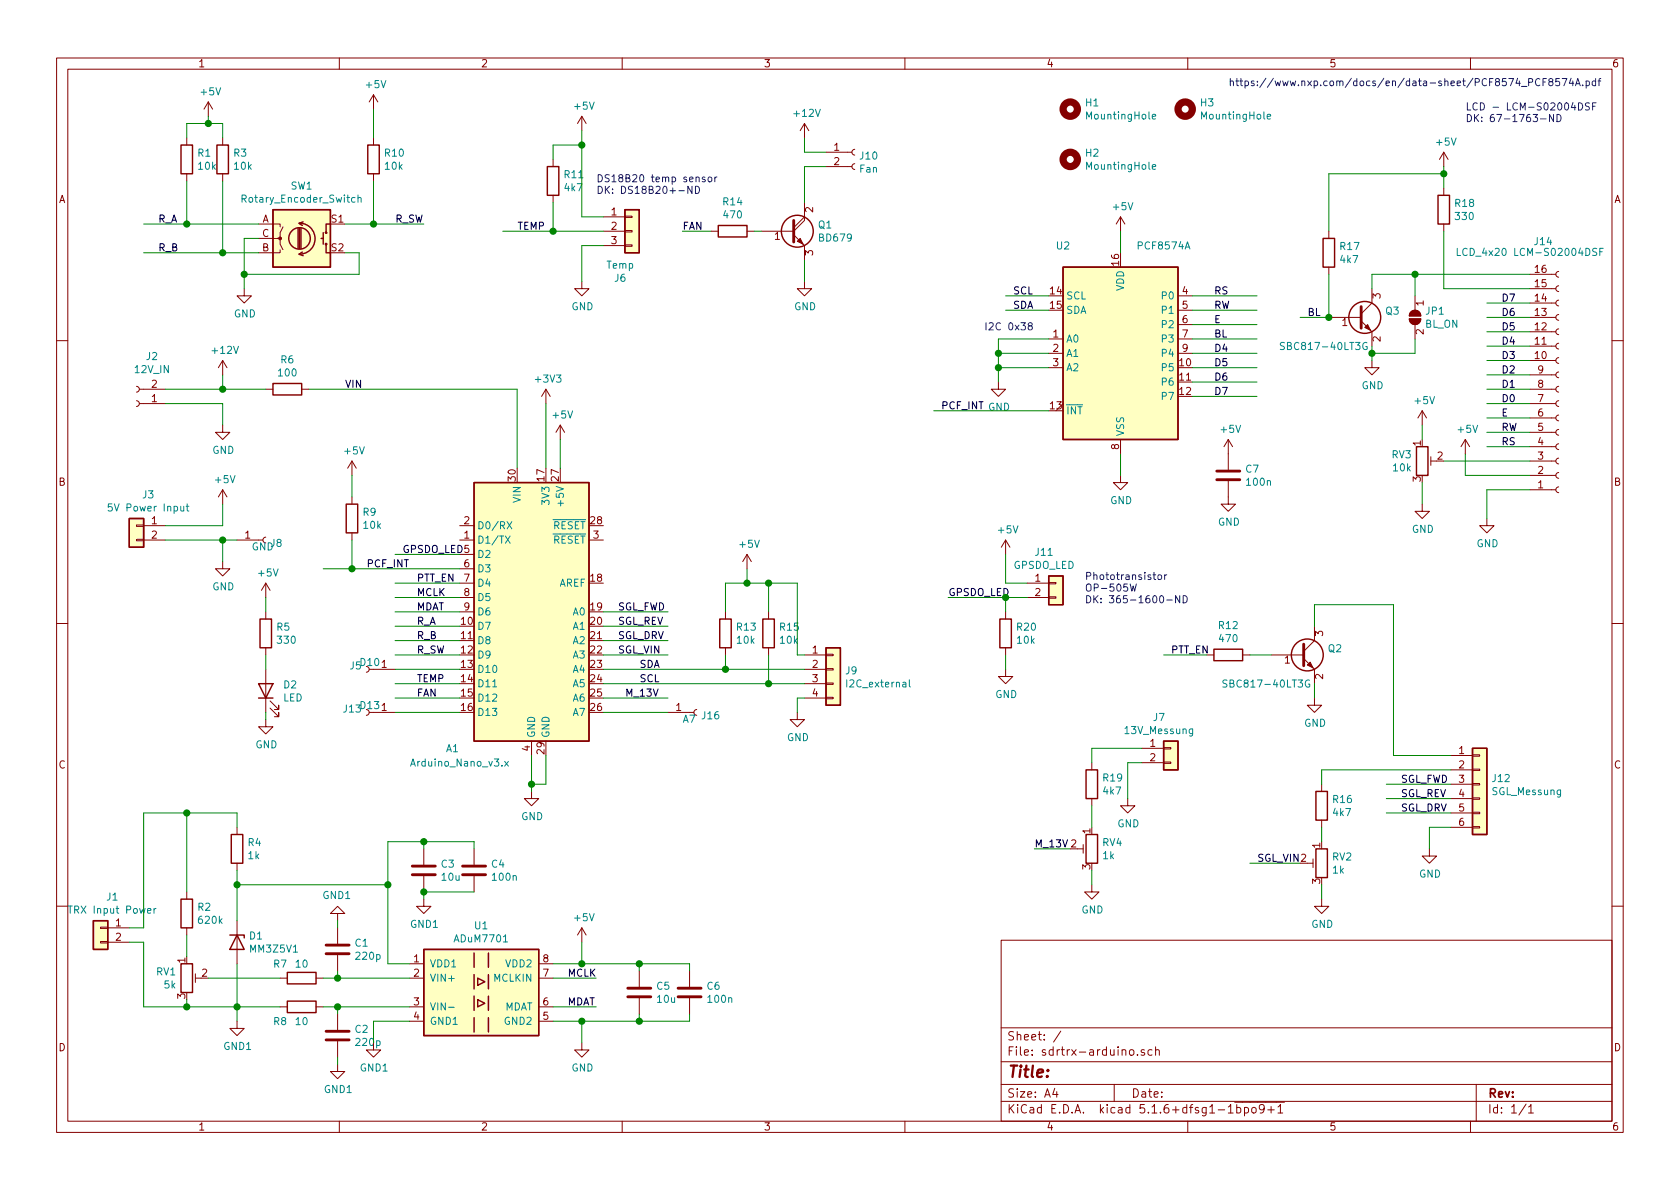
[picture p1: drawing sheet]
<svg xmlns="http://www.w3.org/2000/svg" width="297mm" height="210mm" viewBox="0 0 297 210" stroke-linecap="round" stroke-linejoin="round" font-family="sans-serif">
<g fill="none" stroke="#840000" stroke-width=".18">
<path d="M10 10.3h277v189.9h-277zM12 12.2h273v186.1h-273zM36.8 18l-.7 1.3M36.8 18v2.6M36.8 18l.8 1.3M60 10.3v1.9M66 16.8l-.7 1.2M66 16.8v2.5M66 16.8l.8 1.2M110 10.3v1.9M160 10.3v1.9M210 10.3v1.9"/>
<path d="M260 10.3v1.9M33 24.4v1.2M33 30.7v1.3M39.4 24.4v1.2M39.4 30.7v1.3M45.7 39.6h3.8v.5M66 24.4v1.2M66 30.7v1.3M97.8 28.2v1.3M97.8 34.5v1.3M102.9 20.6l-.8 1.2M102.9 20.6v2.5"/>
<path d="M102.9 20.6l.7 1.2M106.7 38.3h3.8M110.5 38.2h1.3v.3h-1.3zM142.2 38.3v.7l-1.9 1.9h-5.7M142.2 21.8l-.7 1.3M142.2 21.8v2.6M142.2 35.8v2.5M142.2 21.8l.8 1.3M142.2 38.3l-1.9 2M146 29.5h4.6M146 26.9h4.6M151.1 29l-.3 .1-.2 .3 .1 .4 .4 .2"/>
<path d="M151.1 26.4l-.3 .1-.2 .3 .1 .4 .4 .2M198.1 38.3l-.7 1.3M198.1 38.3v2.6M198.1 38.3l.8 1.3M255.3 26.9v2.6M255.3 33.3v1.2M255.3 39.6v1.3M255.3 26.9l-.8 1.3M255.3 26.9l.7 1.3M43.2 51v1.3h1.2l-1.2 1.3-1.3-1.3h1.3M45.7 42.2h3.8v1l.5 1M49.5 44.2v.5h-3.8"/>
<path d="M50 40.1l-.5 1v1.1h-.5M102.9 49.8v1.2h1.2l-1.2 1.3-1.3-1.3h1.3M106.7 40.9h3.8M106.7 43.4h3.8M110.5 43.3h1.3v.3h-1.3zM110.5 40.8h1.3v.2h-1.3zM125.7 40.9h1.3M132.1 40.9h1.2M140.3 41.5l1.9 1.9v2.6M142.2 49.8v1.2h1.3l-1.3 1.3-1.2-1.3h1.2M185.4 59.9h2.6M208.3 59.9h2.5"/>
<path d="M208.3 52.3h2.5M208.3 54.9h2.5M208.3 57.4h2.5M234.9 56.1h5.8M234.9 40.9v1.3M234.9 47.2v1.3M240.7 56.8l1.9 1.9v2.5M242.6 51v2.6l-1.9 1.9M249.2 56.4h2a1.02 1.02 0 0 1-1 1 1.02 1.02 0 0 1-1-1zM249.4 55.2a1.02 1.02 0 0 1 1.1-.3 1.02 1.02 0 0 1 .7 1h-2zM250.2 52.3v2.6M250.2 57.4v2.5"/>
<path d="M270.5 56.1h4.6M270.5 48.5h4.6M270.5 51h4.6M270.5 53.6h4.6M270.5 58.7h4.6M275.6 48l-.3 .1-.2 .3 .1 .4 .4 .2M275.6 50.5l-.3 .1-.2 .4 .1 .4 .4 .2M275.6 53.1l-.3 .1-.2 .3 .1 .4 .4 .2M275.6 55.6l-.3 .1-.2 .4 .1 .3 .4 .2M275.6 58.2l-.3 .1-.2 .3 .1 .4 .4 .2M10 60.2h2M24.1 68.3l.4 .1 .1 .3-.1 .5-.4 .1"/>
<path d="M24.1 70.9l.4 .1 .1 .3-.1 .4-.4 .2M24.6 68.8h4.6M24.6 71.4h4.6M39.4 75.2v1.2h1.2l-1.2 1.3-1.3-1.3h1.3M39.4 63.7l-.8 1.3M39.4 63.7v2.6M39.4 63.7l.7 1.3M47 68.8h1.3M53.3 68.8h1.3M96.5 68.8l-.7 1.3M96.5 68.8v2.6M96.5 68.8l.8 1.3"/>
<path d="M99.1 75.2l-.8 1.2M99.1 75.2v2.5M99.1 75.2l.7 1.2M176.5 67.6v1.2h1.3l-1.3 1.3-1.2-1.3h1.2M185.4 62.5h2.6M185.4 65h2.6M198.1 77.7v2.6M208.3 62.5h2.5M217.2 77.7v5.4M217.2 77.7l-.8 1.3M217.2 77.7l.7 1.3M242.6 63.7v1.3h1.2l-1.2 1.3-1.3-1.3h1.3"/>
<path d="M251.5 72.6l-.8 1.3M251.5 72.6v2.6M251.5 72.6l.7 1.3M259.1 77.7l-.8 1.3M259.1 77.7v2.6M259.1 77.7l.7 1.3M270.5 68.8h4.6M270.5 71.4h4.6M270.5 61.2h4.6M270.5 63.7h4.6M270.5 66.3h4.6M270.5 73.9h4.6"/>
<path d="M270.5 76.4h4.6M270.5 79h4.6M275.6 60.7l-.3 .1-.2 .3 .1 .4 .4 .2M275.6 63.2l-.3 .1-.2 .4 .1 .4 .4 .2M275.6 65.8l-.3 .1-.2 .3 .1 .4 .4 .2M275.6 68.3l-.3 .1-.2 .4 .1 .3 .4 .2M275.6 70.9l-.3 .1-.2 .3 .1 .4 .4 .2M275.6 73.4l-.3 .1-.2 .3 .1 .4 .4 .2M275.6 75.9l-.3 .1-.2 .4 .1 .4 .4 .2M275.6 78.5l-.3 .1-.2 .3 .1 .4 .4 .2M285 60.2h2M24.1 95.4h1.3v.2h-1.3z"/>
<path d="M24.1 92.8h1.3v.3h-1.3zM25.4 95.5h3.8M25.4 93h3.8M39.4 99.3v1.3h1.2l-1.2 1.2-1.3-1.2h1.3M39.4 86.6v2.5M39.4 86.6l-.8 1.3M39.4 86.6l.7 1.3M41.9 95.5h3.8M47 95l-.3 .1-.2 .3 .1 .4 .4 .2M62.2 81.5l-.7 1.3M62.2 81.5v2.6M62.2 87.9v1.2"/>
<path d="M62.2 94.2v1.3M62.2 81.5l.8 1.3M81.3 95.5h2.5M81.3 93h2.5M81.3 98h2.5M104.1 95.5h2.6M132.1 98l-.8 1.3M132.1 98v2.6M132.1 98l.7 1.3M177.8 95.5v2.5M177.8 95.5l-.8 1.3M177.8 95.5l.8 1.3"/>
<path d="M198.1 84.1v1.2h1.3l-1.3 1.3-1.3-1.3h1.3M217.2 85.1v4h1.2l-1.2 1.3-1.3-1.3h1.3M251.5 89.1v1.3h1.2l-1.2 1.3-1.3-1.3h1.3M253 80.8v1.5M253 81.5h1M262.9 91.7v1.3h1.3l-1.3 1.2-1.3-1.2h1.3M270.5 81.5h4.6M270.5 84.1h4.6M270.5 86.6h4.6M275.6 81l-.3 .1-.2 .4 .1 .3 .4 .2M275.6 83.6l-.3 .1-.2 .3 .1 .4 .4 .2M275.6 86.1l-.3 .1-.2 .3 .1 .4 .4 .2"/>
<path d="M10 110.3h2M47 103.1v2.6M47 108.2v1.3M47 114.5v1.3M47 118.4v7.6M47 103.1l-.8 1.3M47 103.1l.8 1.3M64.8 117.9l.3 .1 .2 .3-.1 .4-.4 .2M66 118.4h3.8M81.3 100.6h2.5M81.3 103.1h2.5M81.3 105.7h2.5"/>
<path d="M81.3 108.2h2.5M128.3 108.2v1.3M128.3 114.5v1.3M135.9 108.2v1.3M135.9 114.5v1.3M142.2 115.8h3.8M142.2 118.4h3.8M146 115.7h1.3v.2h-1.3zM146 118.2h1.3v.3h-1.3zM177.8 118.4v1.2h1.3l-1.3 1.3-1.3-1.3h1.3M177.8 108.2v1.3M177.8 114.5v1.3"/>
<path d="M181.6 103.1h3.8M181.6 105.7h3.8M185.4 105.5h1.3v.3h-1.3zM185.4 103h1.3v.2h-1.3zM213.4 115.8h1.2M219.7 115.8h1.3M224.8 115.8h5.7M230.5 116.5l1.9 1.9v2.5M232.4 110.7v2.6l-1.9 1.9M285 110.3h2M47 127.2v1.3h1.3l-1.3 1.3-1.3-1.3h1.3M47.8 125.2l1.5 1.5v-.7v.7h-.8"/>
<path d="M47.8 123.9l1.5 1.6v-.8v.8h-.8M64.8 125.5l.3 .1 .2 .3-.1 .4-.4 .2M66 126h3.8M94 139.9v1.3h1.2l-1.2 1.3-1.3-1.3h1.3M94 131.1v2.5M118.1 126h3.8M123.2 125.5l-.3 .1-.2 .3 .1 .4 .4 .2M141 126v1.2h1.2l-1.2 1.3-1.3-1.3h1.3M142.2 120.9h3.8M142.2 123.4h3.8M146 123.3h1.3v.3h-1.3zM146 120.8h1.3v.2h-1.3z"/>
<path d="M193 134.9v1.2M201.9 132.3h3.8M201.9 134.9h3.8M205.7 134.7h1.3v.3h-1.3zM205.7 132.2h1.3v.3h-1.3zM232.4 123.4v1.3h1.3l-1.3 1.3-1.3-1.3h1.3M233.7 138.7v1.2M256.5 133.6h3.8M256.5 136.1h3.8M256.5 138.7h3.8M260.3 136h1.3v.3h-1.3zM260.3 133.5h1.3v.2h-1.3z"/>
<path d="M260.3 138.6h1.3v.2h-1.3zM33 157.7v1.3M41.9 146.3v1.3M41.9 152.6v1.3M74.9 159v1.3h1.3l-1.3 1.2-1.2-1.2h1.2M74.9 150.1v2.8M74.9 154.9v2.8M83.8 150.1v2.8M83.8 154.9v2.8M190.5 150.1h1M191.5 149.3v1.6M193 156.5v1.2h1.3l-1.3 1.3-1.2-1.3h1.2"/>
<path d="M193 141.2v1.3M199.4 141.2v1.3h1.3l-1.3 1.3-1.3-1.3h1.3M231.1 152.6h1.1M232.2 151.9v1.5M233.7 159v1.3h1.2l-1.2 1.2-1.3-1.2h1.3M233.7 145v1.3M252.7 150.1v1.3h1.3l-1.3 1.2-1.2-1.2h1.2M256.5 141.2h3.8M256.5 143.8h3.8M256.5 146.3h3.8M260.3 143.6h1.3v.3h-1.3zM260.3 146.2h1.3v.2h-1.3z"/>
<path d="M260.3 141.1h1.3v.2h-1.3zM10 160.2h2M17.8 166.5h1.2v.2h-1.2zM17.8 164h1.2v.2h-1.2zM19 164.1h3.9M19 166.6h3.9M33 164.1v1.2M34.5 173h1.1M34.5 172.2v1.5M41.9 162.8v7.6M49.5 173h1.3M49.5 178h1.3"/>
<path d="M55.9 173h1.2M55.9 178h1.2M59.7 161.5h1.3l-1.3-1.2-1.3 1.2h1.3v1.3M59.7 164.1v2.8M59.7 168.9v2.8M59.7 179.3v2.8M72.4 173h2.5M72.4 178h2.5M72.4 170.4h2.5M95.2 173h2.6M95.2 178h2.6M95.2 170.4h2.6"/>
<path d="M102.9 164.1v2.5M102.9 164.1l-.8 1.2M102.9 164.1l.7 1.2M113 171.7v2.8M113 176.5v2.8M121.9 171.7v2.8M121.9 176.5v2.8M177 166.3h108v32h-108zM285 160.2h2M41.9 180.6v1.3h1.3l-1.3 1.2-1.3-1.2h1.3M59.7 188.2v1.3h1.3l-1.3 1.2-1.3-1.2h1.3M59.7 184.1v2.8"/>
<path d="M60 198.3v1.9M66 184.4v1.3h1.3l-1.3 1.2-1.2-1.2h1.2M72.4 180.6h2.5M95.2 180.6h2.6M102.9 184.4v1.3h1.2l-1.2 1.2-1.3-1.2h1.3M110 198.3v1.9M160 198.3v1.9M177 194.8h108M177 191.8h108M177 187.8h108M177 181.8h108M186.5 192.5l-.4 1h1"/>
<path d="M186.8 193v1M187.6 182.3l-1.3 2M197 191.8v3M199.8 185.7l.2-.1 .4 .1v.8l-.2 .1-.4-.1zM201.1 186.5v.1M202.3 185.7a.37 .37 0 0 0-.5 .1v.2l.5 .2 .1 .1-.2 .3-.4-.1M203.7 185.7l-.4-.1-.3 .3v.6l.3 .1 .4-.1M204.3 185.7h.1a.37 .37 0 0 1 .6 .1v.8M204.3 185.1v1.5M210 198.3v1.9M217.2 195.8l.4-.5v1.5M217.2 196.8h.8"/>
<path d="M218.3 194.9h8.8M218.7 195.9l.4-.1 .3 .3-.1 .6h-.6M218.7 195.3v1.5M220 195.9l.4-.1 .4 .3-.1 .6-.3 .1-.4-.1M220 195.8v1.5M221.4 196l.2-.2 .4 .2v.7l-.2 .1-.4-.1zM223.5 196l-.1 .2a.48 .48 0 0 1-.7-.1v-.6a.48 .48 0 0 1 .7-.1v.1a1.19 1.19 0 0 1-.2 1.2l-.4 .1M224.2 196.3h1.1M224.7 195.7v1.1M226 195.8l.4-.5v1.5M226 196.8h.8M260 198.3v1.9"/>
<path d="M261 191.8v6.5M269.8 195.2l-1.2 2M270.3 195.8l.4-.5v1.5M270.3 196.8h.8"/>
</g>
<g fill="none" stroke="#840000" stroke-width=".25">
<path d="M32 25.6h2v5.1h-2zM38.4 25.6h2v5.1h-2zM48.3 37.1h10.1v10.1h-10.1zM53 39.5a2.74 2.74 0 0 1 2.7 2.7 2.74 2.74 0 0 1-2.7 2.8M53.6 39.2l-.8 .3 .7 .4M58.4 39.6h-.7v1.5M65 25.6h2.1v5.1h-2.1zM96.8 29.5h2v5h-2zM110.5 37.1h2.5v7.6h-2.5zM127 39.9h5.1v2h-5.1zM254.3 34.5h2v5.1h-2zM52.7 40.4v3.5"/>
<path d="M53 40.4v3.5M53.2 40.4v3.5M53.5 44.6l-.7 .4 .8 .2M56.8 42.2h.3M57.1 41.1v2.1M57.7 43.2v1.5h.7M188 47.2h20.3v30.5h-20.3zM233.9 42.2h2.1v5h-2.1zM48.3 67.8h5v2h-5zM250.4 79h2.1v5.1h-2.1zM22.9 91.7h2.5v5.1h-2.5zM61.2 89.1h2v5.1h-2z"/>
<path d="M83.8 85.3h20.3v45.8h-20.3zM46 109.5h2v5h-2zM127.3 109.5h2v5h-2zM134.9 109.5h2v5h-2zM146 114.5h2.6v10.2h-2.6zM176.8 109.5h2v5h-2zM185.4 101.8h2.6v5.1h-2.6zM214.6 114.8h5.1v2h-5.1zM45.7 120.9h2.6l-1.3 2.5zM45.7 123.4h2.6M192 136.1h2.1v5.1h-2.1zM205.7 131.1h2.6v5h-2.6z"/>
<path d="M232.7 139.9h2v5.1h-2zM260.3 132.3h2.6v15.3h-2.6zM32 159h2v5.1h-2zM40.9 147.6h2v5h-2zM192 147.6h2.1v5h-2.1zM232.7 150.1h2v5.1h-2zM16.5 162.8h2.5v5.1h-2.5zM32 170.4h2v5.1h-2zM40.6 165.3h2.6v.6M41.9 165.3l1.3 2.6h-2.6zM50.8 172h5.1v2h-5.1zM50.8 177h5.1v2.1h-5.1z"/>
<path d="M74.9 167.9h20.3v15.2h-20.3zM83.8 168.5v2.6M83.8 172.3v2.6M83.8 176.1v2.6M83.8 180v2.5M84.5 176.8l1.2 .6-1.2 .6zM84.5 173l1.2 .6-1.2 .6zM86.4 168.5v2.6M86.4 172.3v2.6M86.4 176.1v2.6M86.4 180v2.5"/>
<circle cx="53" cy="42.2" r="1.9"/>
<circle cx="57.7" cy="43.2" r=".13"/>
<circle cx="57.7" cy="41.1" r=".13"/>
<circle cx="141" cy="40.9" r="2.82"/>
<circle cx="241.3" cy="56.1" r="2.82"/>
<circle cx="231.1" cy="115.8" r="2.82"/>
</g>
<g fill="none" stroke="#840000" stroke-width=".51">
<path d="M140.3 39v3.8M240.7 54.2v3.8M215.1 84.8h4.1M215.1 83.3h4.1M230.5 113.9v3.8M72.9 154.7h4.1M72.9 153.2h4.1M81.8 154.7h4.1M81.8 153.2h4.1M57.7 168.7h4M57.7 167.1h4M111 176.3h4.1"/>
<path d="M111 174.7h4.1M119.9 176.3h4.1M119.9 174.7h4.1M57.7 183.9h4M57.7 182.4h4"/>
</g>
<g fill="#840000" stroke="#840000" stroke-width=".18">
<path d="M241.3 57.9l.5-.5 .5 1z"/>
<path d="M141.5 42.2l.5 1-1-.5z"/>
<path d="M249.4 55.2a1.02 1.02 0 0 1 1.1-.3 1.02 1.02 0 0 1 .7 1h-2z"/>
<path d="M249.2 56.4h2a1.02 1.02 0 0 1-1 1 1.02 1.02 0 0 1-1-1z"/>
<path d="M231.1 117.6l.5-.5 .6 1z"/>
<circle cx="49.5" cy="42.2" r=".25"/>
</g>
<g fill="none" stroke="#008484" stroke-width=".18">
<path d="M62.8 35l-.4-.1-.2 .2 .1 .6h.5M63.3 35l.2-.1 .3 .1 .1 .8M63.3 34.5v1.3M203.7 20.6l.6-.1v-.2l-.4-.1-.2 .2 .1 .6h.5M203.7 29.5l.6-.1v-.2l-.4-.1-.2 .2 .1 .6h.5M224.1 20.6l.6-.1-.1-.2-.3-.1-.2 .2v.6h.5M257.7 43.9v1.3h.5M282.9 44.5h.4M283.5 43.9h-.6v1.3M227.1 60.6l-.5-.1-.2 .2v.2l.1 .2 .5 .2 .1 .3-.3 .2h-.4M241.7 60.6a.59 .59 0 0 0-.8 .6 .59 .59 0 0 0 .8 .6v-.5h-.2M19.8 89.1h-.6l-.1 .6 .5-.1 .3 .2v.3l-.3 .3-.5-.2"/>
<path d="M32.9 89.5h.5M33.1 89.1v1.1l.3 .2M89.4 94.8l.8 1.3M89.7 92.2l.8 1.3M90.2 94.8l-.8 1.3M90.5 92.2l-.8 1.3M89.2 134.6l.7 .9M89.9 134.6l-.7 .9M160.8 120.2v1.1l.2 .2M210.9 128.9l-.1 1.1-.2 .2-.3-.1M210.9 129l-.4-.1-.2 .2 .1 .6h.5M216.9 120.3l-.4-.1-.2 .2-.1 .2 .1 .2 .5 .2 .1 .3-.2 .2h-.5"/>
<path d="M231.5 120.3a.59 .59 0 0 0-.7 .6 .59 .59 0 0 0 .7 .6l.1-.5h-.3M12.1 160.2h.7M27.2 160.6v.9M27.6 160.6l-.4 .3M79.3 178.1h1M89 166.6h.7"/>
</g>
<g fill="#ffffc2" stroke="#ffffc2" stroke-width=".18">
<path d="M260.3 132.3h2.6v15.3h-2.6z"/>
<path d="M110.5 37.1h2.5v7.6h-2.5z"/>
<path d="M83.8 85.3h20.3v45.8h-20.3z"/>
<path d="M188 47.2h20.3v30.5h-20.3z"/>
<path d="M74.9 167.9h20.3v15.2h-20.3z"/>
<path d="M146 114.5h2.6v10.2h-2.6z"/>
<path d="M16.5 162.8h2.5v5.1h-2.5z"/>
<path d="M185.4 101.8h2.6v5.1h-2.6z"/>
<path d="M205.7 131.1h2.6v5h-2.6z"/>
<path d="M48.3 37.1h10.1v10.1h-10.1z"/>
<path d="M22.9 91.7h2.5v5.1h-2.5z"/>
</g>
<g fill="none" stroke="#840000" stroke-width="1.3">
<circle cx="189.2" cy="19.3" r="1.27"/>
<circle cx="209.5" cy="19.3" r="1.27"/>
<circle cx="189.2" cy="28.2" r="1.27"/>
</g>
<g fill="none" stroke="#008400" stroke-width=".18">
<path d="M66 19.3v5.1M25.4 39.6h20.3M33 24.4v-2.6h6.4v2.6M33 32v7.6M36.8 20.6v1.2M39.4 32v12.7M61 39.6h13.9M66 32v7.6M97.8 35.8v5.1M102.9 23.1v15.2h3.8M102.9 25.6h-5.1v2.6M142.2 24.4v2.5h3.8"/>
<path d="M146 29.5h-3.8v6.3M255.3 29.5v3.8M255.3 30.7h-20.4v10.2M25.4 44.7h20.3M45.7 42.2h-2.5v8.8M61 44.7h2.5v3.8h-20.3M88.9 40.9h17.8M106.7 43.4h-3.8v6.4M120.6 40.9h5.1M133.3 40.9h1.3M142.2 46v3.8M177.8 54.9h7.6"/>
<path d="M177.8 52.3h7.6M185.4 59.9h-8.9v7.7M198.1 40.9v3.8M210.8 59.9h11.4M210.8 54.9h11.4M210.8 52.3h11.4M210.8 57.4h11.4M234.9 48.5v7.6h-5M250.2 59.9v2.6h-7.6M250.2 48.5v3.8M255.3 40.9v10.1h15.2M262.9 58.7h7.6"/>
<path d="M262.9 56.1h7.6M262.9 53.6h7.6M270.5 48.5h-27.9v2.5M29.2 71.4h10.2v3.8M29.2 68.8h17.8M39.4 66.3v2.5M54.6 68.8h36.8v14M96.5 71.4v11.4M99.1 77.7v5.1M165.1 72.6h20.3M176.5 62.5h8.9M176.5 65h8.9"/>
<path d="M210.8 62.5h11.4M210.8 65h11.4M210.8 67.6h11.4M210.8 70.1h11.4M242.6 61.2v2.5M251.5 75.2v2.5M262.9 63.7h7.6M262.9 61.2h7.6M262.9 79h7.6M262.9 76.4h7.6M262.9 73.9h7.6M262.9 71.4h7.6"/>
<path d="M262.9 68.8h7.6M262.9 66.3h7.6M29.2 95.5h12.7M39.4 89.1v3.9h-10.2M39.4 95.5v3.8M62.2 84.1v3.8M62.2 95.5v5.1M69.8 98h11.5M177.8 98v5.1h3.8M198.1 80.3v3.8M251.5 85.3v3.8M255.3 81.5h15.2"/>
<path d="M259.1 80.3v3.8h11.4M270.5 86.6h-7.6v5.1M47 105.7v2.5M47 115.8v2.6M57.1 100.6h24.2M69.8 105.7h11.5M69.8 118.4h11.5M69.8 110.7h11.5M69.8 115.8h11.5M69.8 103.1h11.5M69.8 113.3h11.5M69.8 108.2h11.5"/>
<path d="M106.7 118.4h35.5M106.7 110.7h11.4M106.7 115.8h11.4M106.7 113.3h11.4M106.7 108.2h11.4M128.3 108.2v-5.1h12.7v12.7h1.2M128.3 115.8v2.6M132.1 100.6v2.5M135.9 103.1v5.1M135.9 115.8v5.1M167.6 105.7h14M177.8 105.7v2.5"/>
<path d="M177.8 115.8v2.6M205.7 115.8h7.7M221 115.8h3.8M232.4 110.7v-3.8h14v26.7h10.1M47 126v1.2M69.8 126h11.5M69.8 123.4h11.5M69.8 120.9h11.5M94 133.6v6.3M96.5 133.6v5.1h-2.5M106.7 126h11.4M106.7 123.4h11.4"/>
<path d="M106.7 120.9h35.5M142.2 123.4h-1.2v2.6M201.9 132.3h-8.9v2.6M201.9 134.9h-2.5v6.3M232.4 120.9v2.5M245.1 138.7h11.4M256.5 136.1h-22.8v2.6M33 143.8v13.9M41.9 146.3v-2.5h-16.5v20.3h-2.5M41.9 153.9v8.9M41.9 156.5h26.7M74.9 148.8v1.3"/>
<path d="M83.8 150.1v-1.3h-15.2v21.6h3.8M83.8 157.7h-8.9v1.3M182.9 150.1h6.3M193 142.5v3.8M193 153.9v2.6M221 152.6h8.9M233.7 146.3v2.5M233.7 156.5v2.5M245.1 143.8h11.4M245.1 141.2h11.4M256.5 146.3h-3.8v3.8M22.9 166.6h2.5v11.4h24.1"/>
<path d="M33 165.3v3.9M33 176.8v1.2M36.8 173h12.7M41.9 170.4v10.2M57.1 173h15.3M57.1 178h15.3M59.7 162.8v1.3M59.7 171.7v1.3M59.7 178v1.3M97.8 170.4h24.1v1.3M97.8 173h7.6M97.8 178h7.6"/>
<path d="M102.9 166.6v3.8M113 170.4v1.3M113 179.3v1.3M121.9 179.3v1.3h-24.1M59.7 186.9v1.3M72.4 180.6h-6.4v3.8M102.9 180.6v3.8"/>
</g>
<g fill="none" stroke="#0000c2" stroke-width=".18">
<path d="M270.3 14.5l.6-.1v-.4l-.1-.1h-.5v1.3M272.3 14a.6 .6 0 0 0-.9 .4 .6 .6 0 0 0 .6 .8l.3-.2M272.8 14.5h.4M273.4 13.9h-.6v1.3M274.1 14.4l-.2-.1v-.3l.4-.1 .3 .2-.1 .2-.5 .2-.2 .2 .1 .3 .2 .2 .3-.1 .2-.2v-.2l-.3-.3M275.7 13.9h-.6v.6l.1-.1h.5v.6l-.2 .2-.4-.2M276.2 13.9h.8l-.5 1.3M277.8 13.8l-.3 .9h.8M278.1 14.3v.9M278.6 15.2l.4-1.3 .4 1.3M278.7 14.8h.6M279.1 18.2a.64 .64 0 0 1 .7 .6 .64 .64 0 0 1-.7 .7z"/>
<path d="M279.8 15v.2M280.4 14.4l.4-.1 .2 .2-.1 .6h-.5M280.4 14.3v1.3M281 18.3l-.5-.1-.1 .1v.4l.5 .2 .1 .3-.2 .3-.5-.1M281.6 18.8h.4M282.1 14.4l-.3-.1-.3 .2 .1 .6h.5M282.1 13.9v1.3M282.2 18.2h-.6v1.3M282.5 14.3h.5M283 13.9l-.3 .2v1.1M122.4 32.9v1.3l-.8-1.3v1.3M123 32.9a.64 .64 0 0 1 .7 .7 .64 .64 0 0 1-.7 .6z"/>
<path d="M124.6 31.4l-.3-.1-.1 .2v.2l.4 .1v.3h-.4M125.3 31.4l.3-.1 .2 .1 .1 .5-.2 .2-.3 .1-.2-.2zM126.4 31.3v.9M126.8 31.3l-.4 .2M272.4 21h1M274.7 20.2v1.3l-.7-1.3v1.3M275.3 20.2a.64 .64 0 0 1 .7 .7 .64 .64 0 0 1-.7 .6zM182 57.6l-.2-.3 .2-.2h.3l.2 .2-.1 .2-.5 .2-.1 .2v.2l.2 .2h.4l.1-.2v-.2l-.2-.3M199.8 103.3l.3 1.2 .3-.9 .2 .9 .3-1.2M203.9 101.6h.4M204 101.2v1.1l.3 .2M204.8 101.7l.3-.1 .3 .3-.1 .5-.3 .1-.2-.1z"/>
<path d="M205.9 101.6v.9M206.3 101.6l-.4 .3M206.3 106.1h1M208.6 105.3v1.3l-.8-1.3v1.3M209.2 105.3a.64 .64 0 0 1 .7 .7 .64 .64 0 0 1-.7 .6z"/>
</g>
<g fill="#008400" stroke="#008400" stroke-width=".25">
<circle cx="33" cy="39.6" r=".51"/>
<circle cx="39.4" cy="44.7" r=".51"/>
<circle cx="66" cy="39.6" r=".51"/>
<circle cx="36.8" cy="21.8" r=".51"/>
<circle cx="94" cy="138.7" r=".51"/>
<circle cx="43.2" cy="48.5" r=".51"/>
<circle cx="62.2" cy="100.6" r=".51"/>
<circle cx="39.4" cy="68.8" r=".51"/>
<circle cx="102.9" cy="25.6" r=".51"/>
<circle cx="97.8" cy="40.9" r=".51"/>
<circle cx="132.1" cy="103.1" r=".51"/>
<circle cx="102.9" cy="170.4" r=".51"/>
<circle cx="33" cy="143.8" r=".51"/>
<circle cx="41.9" cy="156.5" r=".51"/>
<circle cx="41.9" cy="178" r=".51"/>
<circle cx="74.9" cy="148.8" r=".51"/>
<circle cx="68.6" cy="156.5" r=".51"/>
<circle cx="59.7" cy="178" r=".51"/>
<circle cx="59.7" cy="173" r=".51"/>
<circle cx="74.9" cy="157.7" r=".51"/>
<circle cx="176.5" cy="65" r=".51"/>
<circle cx="176.5" cy="62.5" r=".51"/>
<circle cx="113" cy="170.4" r=".51"/>
<circle cx="39.4" cy="95.5" r=".51"/>
<circle cx="135.9" cy="103.1" r=".51"/>
<circle cx="113" cy="180.6" r=".51"/>
<circle cx="102.9" cy="180.6" r=".51"/>
<circle cx="33" cy="178" r=".51"/>
<circle cx="255.3" cy="30.7" r=".51"/>
<circle cx="235" cy="56.1" r=".51"/>
<circle cx="135.9" cy="120.9" r=".51"/>
<circle cx="242.6" cy="62.5" r=".51"/>
<circle cx="128.3" cy="118.4" r=".51"/>
<circle cx="250.2" cy="48.5" r=".51"/>
</g>
<text font-size="2.8" fill="#840000" x="178" y="190.5">Title:</text>
<g font-size="2.1" fill="#840000">
<text x="178" y="184">Sheet: /</text>
<text x="178" y="186.7">File: sdrtrx-arduino.sch</text>
<text x="178" y="196.9">KiCad E.D.A. kicad 5.1.6+dfsg1-1bpo9+1</text>
<text x="178" y="194.1">Size: A4</text>
<text x="200" y="194.1">Date:</text>
<text x="263" y="194.1">Rev:</text>
<text x="263" y="196.9">Id: 1/1</text>
</g>
<g font-size="1.8" fill="#840000">
<text x="35" y="11.9">1</text>
<text x="85" y="11.9">2</text>
<text x="135" y="11.9">3</text>
<text x="185" y="11.9">4</text>
<text x="235" y="11.9">5</text>
<text x="285" y="11.9">6</text>
<text x="147.5" y="26.7">1</text>
<text x="147.5" y="29.2">2</text>
<text x="10.4" y="35.9">A</text>
<text x="285.4" y="35.9">A</text>
<text x="46.4" y="39.4">A</text>
<text x="46.4" y="41.9">C</text>
<text x="58.6" y="39.4">S1</text>
<text x="108.1" y="38.1">1</text>
<text x="108.1" y="40.6">2</text>
<text x="143.8" y="37.6" transform="rotate(-90 143.8 37.6)">2</text>
<text x="46.4" y="44.4">B</text>
<text x="58.6" y="44.4">S2</text>
<text x="108.1" y="43.2">3</text>
<text x="137" y="42.4">1</text>
<text x="143.8" y="45.2" transform="rotate(-90 143.8 45.2)">3</text>
<text x="197.9" y="46.9" transform="rotate(-90 197.9 46.9)">16</text>
<text x="185.7" y="52.1">14</text>
<text x="209.1" y="52.1">4</text>
<text x="244.1" y="52.8" transform="rotate(-90 244.1 52.8)">3</text>
<text x="271.4" y="53.3">14</text>
<text x="271.4" y="50.8">15</text>
<text x="271.4" y="48.3">16</text>
<text x="185.7" y="54.6">15</text>
<text x="186.2" y="59.7">1</text>
<text x="209.1" y="54.6">5</text>
<text x="209.1" y="57.1">6</text>
<text x="209.1" y="59.7">7</text>
<text x="237.3" y="57.7">1</text>
<text x="251.7" y="59.2" transform="rotate(-90 251.7 59.2)">2</text>
<text x="251.7" y="54.1" transform="rotate(-90 251.7 54.1)">1</text>
<text x="271.4" y="58.4">12</text>
<text x="271.4" y="55.9">13</text>
<text x="186.2" y="62.2">2</text>
<text x="186.2" y="64.8">3</text>
<text x="208.6" y="64.8">10</text>
<text x="209.1" y="62.2">9</text>
<text x="244.1" y="60.4" transform="rotate(-90 244.1 60.4)">2</text>
<text x="271.4" y="63.5">10</text>
<text x="271.4" y="61">11</text>
<text x="26.8" y="71.1">1</text>
<text x="26.8" y="68.6">2</text>
<text x="208.6" y="67.3">11</text>
<text x="208.6" y="69.8">12</text>
<text x="271.9" y="71.1">7</text>
<text x="271.9" y="68.6">8</text>
<text x="271.9" y="66">9</text>
<text x="185.7" y="72.4">13</text>
<text x="271.9" y="76.2">5</text>
<text x="271.9" y="73.7">6</text>
<text x="197.9" y="79.5" transform="rotate(-90 197.9 79.5)">8</text>
<text x="251.2" y="78.8" transform="rotate(-90 251.2 78.8)">1</text>
<text x="254.2" y="81.3">2</text>
<text x="271.9" y="83.8">2</text>
<text x="271.9" y="81.3">3</text>
<text x="271.9" y="78.7">4</text>
<text x="10.4" y="85.9">B</text>
<text x="91.2" y="85" transform="rotate(-90 91.2 85)">30</text>
<text x="96.3" y="85" transform="rotate(-90 96.3 85)">17</text>
<text x="98.8" y="85" transform="rotate(-90 98.8 85)">27</text>
<text x="251.2" y="85.2" transform="rotate(-90 251.2 85.2)">3</text>
<text x="271.9" y="86.4">1</text>
<text x="285.4" y="85.9">B</text>
<text x="26.8" y="92.7">1</text>
<text x="26.8" y="95.2">2</text>
<text x="43.3" y="95.2">1</text>
<text x="82.1" y="95.2">1</text>
<text x="82.1" y="92.7">2</text>
<text x="104.4" y="92.7">28</text>
<text x="104.9" y="95.2">3</text>
<text x="82.1" y="100.3">6</text>
<text x="82.1" y="102.9">7</text>
<text x="82.1" y="105.4">8</text>
<text x="82.1" y="107.9">9</text>
<text x="104.4" y="102.9">18</text>
<text x="104.4" y="107.9">19</text>
<text x="183" y="102.9">1</text>
<text x="183" y="105.4">2</text>
<text x="81.6" y="110.5">10</text>
<text x="81.6" y="113">11</text>
<text x="104.4" y="110.5">20</text>
<text x="104.4" y="113">21</text>
<text x="233.9" y="112.5" transform="rotate(-90 233.9 112.5)">3</text>
<text x="67.5" y="118.1">1</text>
<text x="81.6" y="115.6">12</text>
<text x="81.6" y="118.1">13</text>
<text x="104.4" y="115.6">22</text>
<text x="104.4" y="118.1">23</text>
<text x="143.7" y="115.6">1</text>
<text x="143.7" y="118.1">2</text>
<text x="227.2" y="117.3">1</text>
<text x="67.5" y="125.7">1</text>
<text x="81.6" y="120.6">14</text>
<text x="81.6" y="123.2">15</text>
<text x="81.6" y="125.7">16</text>
<text x="104.4" y="120.6">24</text>
<text x="104.4" y="123.2">25</text>
<text x="104.4" y="125.7">26</text>
<text x="119.5" y="125.7">1</text>
<text x="143.7" y="120.6">3</text>
<text x="143.7" y="123.2">4</text>
<text x="233.9" y="120.1" transform="rotate(-90 233.9 120.1)">2</text>
<text x="10.4" y="135.9">C</text>
<text x="93.7" y="132.8" transform="rotate(-90 93.7 132.8)">4</text>
<text x="96.3" y="133.3" transform="rotate(-90 96.3 133.3)">29</text>
<text x="203.4" y="132.1">1</text>
<text x="203.4" y="134.6">2</text>
<text x="258" y="133.3">1</text>
<text x="258" y="135.9">2</text>
<text x="285.4" y="135.9">C</text>
<text x="258" y="138.4">3</text>
<text x="258" y="141">4</text>
<text x="258" y="143.5">5</text>
<text x="192.8" y="147.4" transform="rotate(-90 192.8 147.4)">1</text>
<text x="233.4" y="150" transform="rotate(-90 233.4 150)">1</text>
<text x="258" y="146">6</text>
<text x="192.8" y="153.8" transform="rotate(-90 192.8 153.8)">3</text>
<text x="233.4" y="156.3" transform="rotate(-90 233.4 156.3)">3</text>
<text x="20.5" y="163.8">1</text>
<text x="20.5" y="166.4">2</text>
<text x="32.8" y="170.3" transform="rotate(-90 32.8 170.3)">1</text>
<text x="35.7" y="172.7">2</text>
<text x="73.2" y="170.2">1</text>
<text x="73.2" y="172.7">2</text>
<text x="96" y="172.7">7</text>
<text x="96" y="170.2">8</text>
<text x="32.8" y="176.6" transform="rotate(-90 32.8 176.6)">3</text>
<text x="73.2" y="177.8">3</text>
<text x="96" y="177.8">6</text>
<text x="10.4" y="185.9">D</text>
<text x="73.2" y="180.3">4</text>
<text x="96" y="180.3">5</text>
<text x="285.4" y="185.9">D</text>
<text x="35" y="199.9">1</text>
<text x="85" y="199.9">2</text>
<text x="135" y="199.9">3</text>
<text x="185" y="199.9">4</text>
<text x="235" y="199.9">5</text>
<text x="285" y="199.9">6</text>
</g>
<g font-size="1.8" fill="#008484">
<text x="35.6" y="16.9">+5V</text>
<text x="64.8" y="15.6">+5V</text>
<text x="101.7" y="19.4">+5V</text>
<text x="140.5" y="20.7">+12V</text>
<text x="192" y="18.8">H1</text>
<text x="192.3" y="21.1">MountingHole</text>
<text x="212.3" y="18.8">H3</text>
<text x="212.6" y="21.1">MountingHole</text>
<text x="35" y="27.7">R1</text>
<text x="41.4" y="27.7">R3</text>
<text x="68.1" y="27.7">R10</text>
<text x="152.1" y="28.2">J10</text>
<text x="192" y="27.7">H2</text>
<text x="254.1" y="25.7">+5V</text>
<text x="35.1" y="30">10k</text>
<text x="41.5" y="30">10k</text>
<text x="43.2" y="35.8">Rotary_Encoder_Switch</text>
<text x="51.4" y="33.5">SW1</text>
<text x="68.1" y="30">10k</text>
<text x="99.8" y="31.5">R11</text>
<text x="99.9" y="33.8">4k7</text>
<text x="152" y="30.5">Fan</text>
<text x="192.3" y="30">MountingHole</text>
<text x="127.9" y="36.3">R14</text>
<text x="128.1" y="38.6">470</text>
<text x="144.7" y="40.4">Q1</text>
<text x="196.9" y="37.2">+5V</text>
<text x="257.3" y="36.6">R18</text>
<text x="257.5" y="38.9">330</text>
<text x="107.3" y="47.5">Temp</text>
<text x="145" y="42.7">BD679</text>
<text x="186.8" y="44.1">U2</text>
<text x="201.4" y="44.1">PCF8574A</text>
<text x="237" y="44.2">R17</text>
<text x="237.1" y="46.5">4k7</text>
<text x="259" y="45.3">LCD_4x20 LCM-S02004DSF</text>
<text x="271.4" y="43.4">J14</text>
<text x="108.7" y="49.8">J6</text>
<text x="188.5" y="53">SCL</text>
<text x="198.8" y="51.5" transform="rotate(-90 198.8 51.5)">VDD</text>
<text x="205.6" y="53">P0</text>
<text x="41.4" y="56.1">GND</text>
<text x="101" y="54.9">GND</text>
<text x="140.4" y="54.9">GND</text>
<text x="188.5" y="55.5">SDA</text>
<text x="205.6" y="55.5">P1</text>
<text x="205.6" y="58">P2</text>
<text x="245" y="55.6">Q3</text>
<text x="251.9" y="58">BL_ON</text>
<text x="252.1" y="55.6">JP1</text>
<text x="23.9" y="66">12V_IN</text>
<text x="25.9" y="63.7">J2</text>
<text x="37.7" y="62.6">+12V</text>
<text x="49.7" y="64.3">R6</text>
<text x="188.5" y="60.6">A0</text>
<text x="188.5" y="63.1">A1</text>
<text x="188.5" y="65.7">A2</text>
<text x="205.6" y="65.7">P5</text>
<text x="205.6" y="60.6">P3</text>
<text x="205.6" y="63.1">P4</text>
<text x="227.2" y="61.9">SBC817-40LT3G</text>
<text x="49.3" y="66.6">100</text>
<text x="94.8" y="67.7">+3V3</text>
<text x="205.6" y="68.2">P6</text>
<text x="205.6" y="70.7">P7</text>
<text x="240.7" y="68.8">GND</text>
<text x="250.2" y="71.5">+5V</text>
<text x="97.8" y="74">+5V</text>
<text x="188.5" y="73.3">INT</text>
<text x="198.8" y="77.2" transform="rotate(-90 198.8 77.2)">VSS</text>
<text x="216" y="76.5">+5V</text>
<text x="257.9" y="76.5">+5V</text>
<text x="37.5" y="80.3">GND</text>
<text x="61" y="80.4">+5V</text>
<text x="220.3" y="83.6">C7</text>
<text x="246.1" y="81">RV3</text>
<text x="246.4" y="83.4">10k</text>
<text x="25.2" y="88.1">J3</text>
<text x="38.2" y="85.4">+5V</text>
<text x="92.1" y="88.8" transform="rotate(-90 92.1 88.8)">VIN</text>
<text x="97.2" y="89" transform="rotate(-90 97.2 89)">3V3</text>
<text x="99.7" y="89" transform="rotate(-90 99.7 89)">+5V</text>
<text x="196.3" y="89.1">GND</text>
<text x="220.5" y="85.9">100n</text>
<text x="19.8" y="90.4">5V Power Input</text>
<text x="64.2" y="91.2">R9</text>
<text x="64.3" y="93.5">10k</text>
<text x="84.3" y="93.6">D0/RX</text>
<text x="97.7" y="93.6">RESET</text>
<text x="176.6" y="94.3">+5V</text>
<text x="215.3" y="93">GND</text>
<text x="249.6" y="94.2">GND</text>
<text x="44.5" y="97.3">GND</text>
<text x="45.8" y="101.9">+5V</text>
<text x="47.9" y="96.7">J8</text>
<text x="84.3" y="96.1">D1/TX</text>
<text x="84.3" y="98.7">D2</text>
<text x="84.3" y="101.2">D3</text>
<text x="97.7" y="96.1">RESET</text>
<text x="130.9" y="96.9">+5V</text>
<text x="179.1" y="100.6">GPSDO_LED</text>
<text x="183.1" y="98.3">J11</text>
<text x="261.1" y="96.8">GND</text>
<text x="37.5" y="104.4">GND</text>
<text x="84.3" y="103.8">D4</text>
<text x="84.3" y="106.3">D5</text>
<text x="98.8" y="103.8">AREF</text>
<text x="49" y="111.5">R5</text>
<text x="49.2" y="113.8">330</text>
<text x="84.3" y="111.4">D7</text>
<text x="84.3" y="113.9">D8</text>
<text x="84.3" y="108.8">D6</text>
<text x="101.4" y="108.8">A0</text>
<text x="101.4" y="111.4">A1</text>
<text x="101.4" y="113.9">A2</text>
<text x="130.3" y="111.5">R13</text>
<text x="130.4" y="113.8">10k</text>
<text x="137.9" y="111.5">R15</text>
<text x="138" y="113.8">10k</text>
<text x="179.9" y="111.5">R20</text>
<text x="179.9" y="113.8">10k</text>
<text x="215.5" y="111.2">R12</text>
<text x="215.7" y="113.6">470</text>
<text x="61.9" y="118.4">J5</text>
<text x="63.8" y="117.8">D10</text>
<text x="84.3" y="116.5">D9</text>
<text x="84.3" y="119">D10</text>
<text x="101.4" y="116.5">A3</text>
<text x="101.4" y="119">A4</text>
<text x="149.6" y="119.2">J9</text>
<text x="234.9" y="115.3">Q2</text>
<text x="50" y="124">LED</text>
<text x="50.2" y="121.7">D2</text>
<text x="63.8" y="125.4">D13</text>
<text x="84.3" y="121.5">D11</text>
<text x="84.3" y="124.1">D12</text>
<text x="101.4" y="121.5">A5</text>
<text x="101.4" y="124.1">A6</text>
<text x="150" y="121.6">I2C_external</text>
<text x="176" y="123.4">GND</text>
<text x="217" y="121.6">SBC817-40LT3G</text>
<text x="60.8" y="126">J13</text>
<text x="84.3" y="126.6">D13</text>
<text x="94.6" y="130.6" transform="rotate(-90 94.6 130.6)">GND</text>
<text x="97.2" y="130.6" transform="rotate(-90 97.2 130.6)">GND</text>
<text x="101.4" y="126.6">A7</text>
<text x="120.8" y="127.8">A7</text>
<text x="124.2" y="127.2">J16</text>
<text x="139.1" y="131.1">GND</text>
<text x="199" y="129.8">13V_Messung</text>
<text x="204" y="127.5">J7</text>
<text x="230.6" y="128.5">GND</text>
<text x="45.2" y="132.3">GND</text>
<text x="73" y="135.6">Arduino_Nano_v3.x</text>
<text x="78.9" y="133">A1</text>
<text x="195.1" y="138.2">R19</text>
<text x="195.1" y="140.5">4k7</text>
<text x="235.7" y="142">R16</text>
<text x="263.8" y="140.6">SGL_Messung</text>
<text x="263.9" y="138.3">J12</text>
<text x="43.9" y="149.6">R4</text>
<text x="92.2" y="145">GND</text>
<text x="195" y="149.6">RV4</text>
<text x="197.6" y="146.3">GND</text>
<text x="235.8" y="144.3">4k7</text>
<text x="43.9" y="151.9">1k</text>
<text x="78.1" y="153.4">C3</text>
<text x="78.2" y="155.7">10u</text>
<text x="86.9" y="153.4">C4</text>
<text x="87.2" y="155.7">100n</text>
<text x="195" y="151.9">1k</text>
<text x="235.6" y="152.2">RV2</text>
<text x="235.7" y="154.5">1k</text>
<text x="250.9" y="155.2">GND</text>
<text x="12.8" y="161.6">TRX Input Power</text>
<text x="18.9" y="159.3">J1</text>
<text x="35" y="161.1">R2</text>
<text x="57.1" y="159">GND1</text>
<text x="191.2" y="161.5">GND</text>
<text x="35.2" y="163.4">620k</text>
<text x="44.1" y="166.1">D1</text>
<text x="62.8" y="167.4">C1</text>
<text x="72.6" y="164.1">GND1</text>
<text x="80.6" y="166.6">ADuM7701</text>
<text x="84" y="164.3">U1</text>
<text x="101.7" y="162.9">+5V</text>
<text x="231.9" y="164.1">GND</text>
<text x="27.7" y="172.5">RV1</text>
<text x="44.4" y="168.4">MM3Z5V1</text>
<text x="48.4" y="171.1">R7</text>
<text x="52.4" y="171.1">10</text>
<text x="63.1" y="169.7">220p</text>
<text x="75.9" y="171.1">VDD1</text>
<text x="75.9" y="173.6">VIN+</text>
<text x="87.4" y="173.6">MCLKIN</text>
<text x="89.5" y="171.1">VDD2</text>
<text x="29.1" y="174.8">5k</text>
<text x="75.9" y="178.7">VIN-</text>
<text x="89.1" y="178.7">MDAT</text>
<text x="116.2" y="175">C5</text>
<text x="116.3" y="177.3">10u</text>
<text x="125" y="175">C6</text>
<text x="125.3" y="177.3">100n</text>
<text x="39.6" y="185.7">GND1</text>
<text x="48.4" y="181.3">R8</text>
<text x="52.4" y="181.3">10</text>
<text x="62.8" y="182.6">C2</text>
<text x="63.1" y="185">220p</text>
<text x="75.9" y="181.2">GND1</text>
<text x="89.3" y="181.2">GND2</text>
<text x="63.7" y="189.5">GND1</text>
<text x="101" y="189.5">GND</text>
<text x="57.4" y="193.3">GND1</text>
</g>
<g font-size="1.8" fill="#0000c2">
<text x="217.2" y="15.2">https://www.nxp.com/docs/en/data-sheet/PCF8574_PCF8574A.pdf</text>
<text x="259.1" y="19.5">LCD - LCM-S02004DSF</text>
<text x="259.1" y="21.6">DK: 67-1763-ND</text>
<text x="105.4" y="32.2">DS18B20 temp sensor</text>
<text x="105.4" y="34.3">DK: DS18B20+-ND</text>
<text x="174" y="58.4">I2C 0x38</text>
<text x="191.8" y="102.6">Phototransistor</text>
<text x="191.8" y="104.6">OP-505W</text>
<text x="191.8" y="106.7">DK: 365-1600-ND</text>
</g>
<g font-size="1.8">
<text x="27.9" y="39.4">R_A</text>
<text x="69.8" y="39.4">R_SW</text>
<text x="91.4" y="40.6">TEMP</text>
<text x="120.6" y="40.6">FAN</text>
<text x="27.9" y="44.4">R_B</text>
<text x="179.1" y="52.1">SCL</text>
<text x="214.6" y="52.1">RS</text>
<text x="265.4" y="53.3">D7</text>
<text x="179.1" y="54.6">SDA</text>
<text x="214.6" y="59.7">BL</text>
<text x="214.6" y="54.6">RW</text>
<text x="214.6" y="57.1">E</text>
<text x="231.1" y="55.9">BL</text>
<text x="265.4" y="58.4">D5</text>
<text x="265.4" y="55.9">D6</text>
<text x="214.6" y="64.8">D5</text>
<text x="214.6" y="62.2">D4</text>
<text x="265.4" y="63.5">D3</text>
<text x="265.4" y="61">D4</text>
<text x="61" y="68.6">VIN</text>
<text x="214.6" y="67.3">D6</text>
<text x="214.6" y="69.8">D7</text>
<text x="265.4" y="68.6">D1</text>
<text x="265.4" y="66">D2</text>
<text x="265.4" y="71.1">D0</text>
<text x="166.4" y="72.4">PCF_INT GND</text>
<text x="265.4" y="73.7">E</text>
<text x="265.4" y="76.2">RW</text>
<text x="265.4" y="78.7">RS</text>
<text x="64.8" y="100.3">PCF_INT</text>
<text x="71.1" y="97.8">GPSDO_LED5</text>
<text x="73.7" y="102.9">PTT_EN</text>
<text x="73.7" y="107.9">MDAT</text>
<text x="73.7" y="105.4">MCLK</text>
<text x="109.2" y="107.9">SGL_FWD</text>
<text x="73.7" y="110.5">R_A</text>
<text x="73.7" y="113">R_B</text>
<text x="109.2" y="113">SGL_DRV</text>
<text x="109.2" y="110.5">SGL_REV</text>
<text x="73.7" y="115.6">R_SW</text>
<text x="109.2" y="115.6">SGL_VIN</text>
<text x="113" y="118.1">SDA</text>
<text x="207" y="115.6">PTT_EN</text>
<text x="73.7" y="123.2">FAN</text>
<text x="73.7" y="120.6">TEMP</text>
<text x="110.5" y="123.2">M_13V</text>
<text x="113" y="120.6">SCL</text>
<text x="247.6" y="138.4">SGL_FWD</text>
<text x="247.6" y="141">SGL_REV</text>
<text x="247.6" y="143.5">SGL_DRV</text>
<text x="182.9" y="149.9">M_13V 2</text>
<text x="222.2" y="152.4">SGL_VIN 2</text>
<text x="100.3" y="172.7">MCLK</text>
<text x="100.3" y="177.8">MDAT</text>
</g>
<text font-size="1.8" fill="#008400" x="167.6" y="105.4">GPSDO_LED</text>
</svg>
